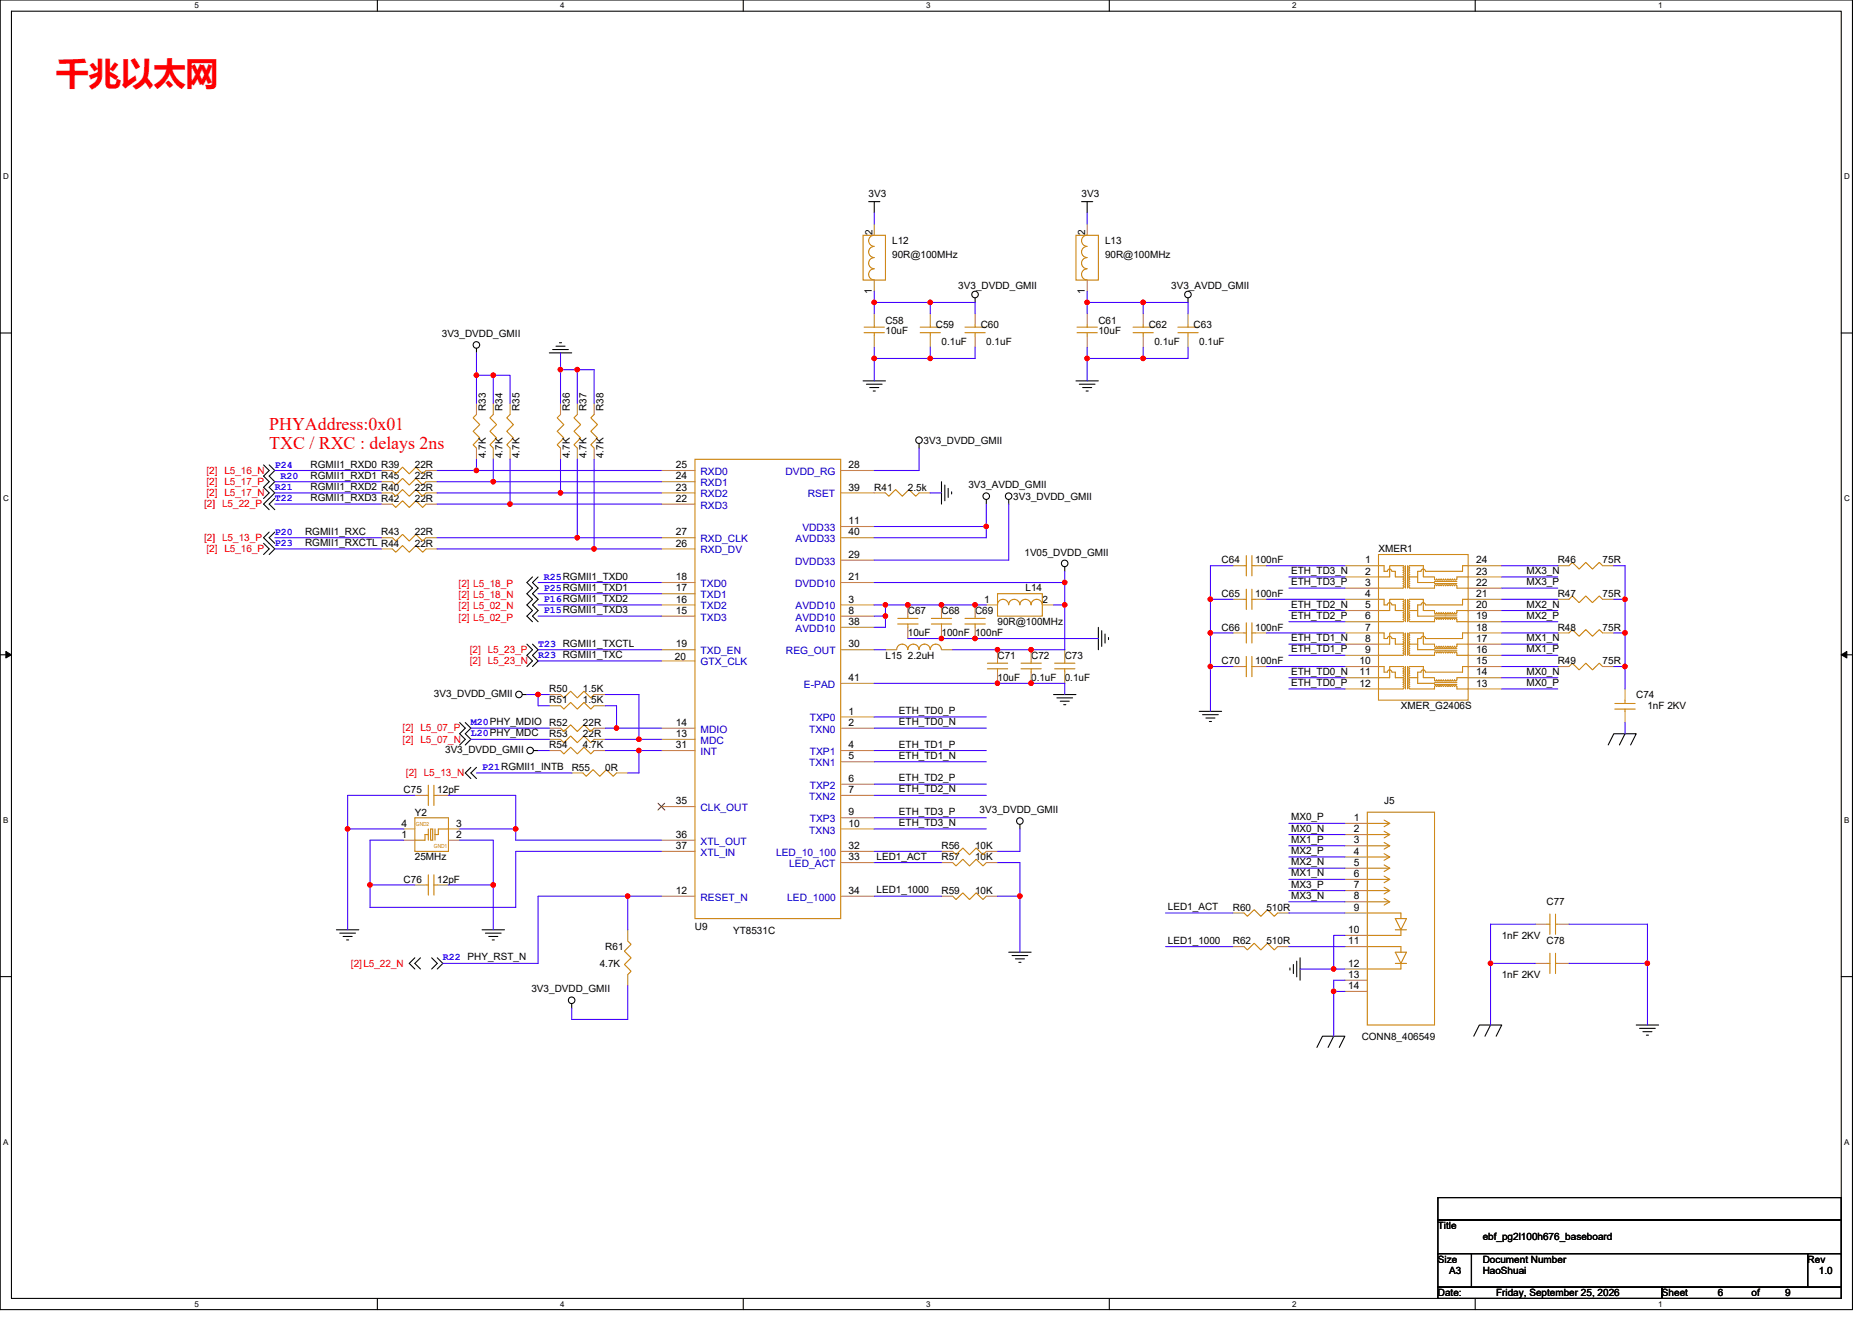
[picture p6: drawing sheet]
<svg xmlns="http://www.w3.org/2000/svg" width="297mm" height="210mm" viewBox="0 0 297 210" stroke-linecap="round" stroke-linejoin="round" font-family="sans-serif">
<path d="M0 0h293.9v207.9h-293.9zM1.8 1.8h290.4v204.3h-290.4z" fill="none" stroke="#000" stroke-width=".17"/>
<g fill="#fff">
<path d="M30.8 .2h.7v1.4h-.7z"/>
<path d="M30.8 206.3h.7v1.4h-.7z"/>
</g>
<path d="M59.9 0v1.8M59.9 206.1v1.8" fill="none" stroke="#000" stroke-width=".17"/>
<g fill="#fff">
<path d="M88.9 .2h.7v1.4h-.7z"/>
<path d="M88.9 206.3h.7v1.4h-.7z"/>
</g>
<path d="M117.9 0v1.8M117.9 206.1v1.8" fill="none" stroke="#000" stroke-width=".17"/>
<g fill="#fff">
<path d="M147 .2h.7v1.4h-.7z"/>
<path d="M147 206.3h.7v1.4h-.7z"/>
</g>
<path d="M176 0v1.8M176 206.1v1.8" fill="none" stroke="#000" stroke-width=".17"/>
<g fill="#fff">
<path d="M205 .2h.7v1.4h-.7z"/>
<path d="M205 206.3h.7v1.4h-.7z"/>
</g>
<path d="M234.1 0v1.8M234.1 206.1v1.8" fill="none" stroke="#000" stroke-width=".17"/>
<g fill="#fff">
<path d="M263.1 .2h.7v1.4h-.7z"/>
<path d="M263.1 206.3h.7v1.4h-.7z"/>
<path d="M.5 27.3h.9v1.4h-.9z"/>
<path d="M292.6 27.3h.9v1.4h-.9z"/>
<path d="M.5 78.4h.9v1.4h-.9z"/>
<path d="M292.6 78.4h.9v1.4h-.9z"/>
</g>
<path d="M0 52.9h1.8M292.2 52.9h1.7" fill="none" stroke="#000" stroke-width=".17"/>
<g fill="#fff">
<path d="M.5 129.5h.8v1.4h-.8z"/>
<path d="M292.6 129.5h.9v1.4h-.9z"/>
</g>
<path d="M0 103.9h1.8M292.2 103.9h1.7" fill="none" stroke="#000" stroke-width=".17"/>
<path d="M.9 103.4l.9 .5-.9 .5zM292.2 103.9l.8-.5v1z" fill="#000" stroke="#000" stroke-width=".16"/>
<g fill="#fff">
<path d="M.5 180.5h.8v1.4h-.8z"/>
<path d="M292.6 180.5h.9v1.4h-.9z"/>
</g>
<g fill="none" stroke="#000" stroke-width=".17">
<path d="M137.8 32h1.8M138.7 32v1.8M171.6 32h1.8M172.5 32v1.8M75.6 55.3v.7M87.2 56h3.5M87.7 55.5h2.5M88.2 54.9h1.5M88.8 54.4h.3M154.7 47.3v.7M188.5 47.3v.7M41.8 73.8l.9 .9-.9 .9 .9 .9-.9 .8 .9 .9-.9 .9"/>
<path d="M42.7 73.8l.9 .9-.9 .9 .9 .9-.9 .8 .9 .9-1.8 1.8 .9 .9M43.6 79.1l-.9 .9 .9 .9M136.9 60.5h3.6M137.5 61h2.5M138 61.5h1.4M138.6 62.1h.3M145.8 70.4v.7M149.4 76.5v3.5M149.9 77v2.5M150.4 77.5v1.5M151 78.1v.3M156.5 79.3v.7"/>
<path d="M160.1 79.3v.7M170.7 60.5h3.6M171.3 61h2.5M171.8 61.5h1.4M172.3 62.1h.4M41.8 86.2l.9 .9-.9 .9M42.7 84.5l-.9 .8 1.8 1.8-.9 .9M43.6 84.5l-.9 .8 .9 .9M84.5 91.6l-.9 .9 .9 .8-.9 .9 .9 .9-.9 .9 .9 .9-.9 .9 .9 .9M85.4 91.6l-.9 .9 .9 .8-.9 .9 .9 .9-.9 .9 .9 .9-.9 .9 .9 .9M168.9 90v.7M174.3 99.6v3.5"/>
<path d="M72.9 114.7l.9 .9-.9 .9 .9 .8-.9 .9M73.8 114.7l.9 .9-.9 .9 .9 .8-.9 .9M82.9 110.2h.7M83.6 102.2l.9 .9-.9 .9 .9 .9-.9 .9M84.5 102.2l.9 .9-.9 .9 .9 .9-.9 .9M84.7 119.1h.7M167.2 110.2h3.5M167.7 110.8h2.5M168.2 111.3h1.5M168.8 111.8h.3M174.8 100.1v2.5M175.3 100.6v1.5"/>
<path d="M175.9 101.2v.3M190.3 112.9h3.5M190.8 113.4h2.5M191.3 114h1.5M191.9 114.5h.3M255.2 118.2l.9-1.7h3.5l-.9 1.7M257.8 116.5l-.8 1.7M74.7 121.8l-.9 .9 .9 .9M75.6 121.8l-.9 .9 .9 .9M161.8 130.9v.7M0 155h1.8M53.4 147.6h3.5"/>
<path d="M53.9 148.1h2.5M54.4 148.6h1.5M55 149.2h.3M65.8 152l-.9 .9 .9 .9M66.7 152l-.9 .9 .9 .9M68.5 152l.9 .9-.9 .9M69.4 152l.9 .9-.9 .9M76.5 147.6h3.5M77 148.1h2.5M77.6 148.6h1.4M78.1 149.2h.3M90.7 159.3v.7"/>
<path d="M160.1 151.1h3.5M160.6 151.7h2.5M161.1 152.2h1.5M161.7 152.7h.3M204.7 153.6v.4M205.2 153.1v1.4M205.8 152.5v2.5M206.3 152v3.6M292.2 155h1.7M209 166.2l.8-1.7h3.6l-.9 1.7M211.6 164.5l-.9 1.7M233.8 164.5l.9-1.8h3.6l-.9 1.8"/>
<path d="M236.5 162.7l-.9 1.8M259.6 162.7h3.6M260.2 163.2h2.5M260.7 163.7h1.4M261.2 164.3h.4M228.2 190.1h64v3.5h-64zM228.2 193.6h64v5.4h-64zM228.2 199h5.3v5.3h-5.3zM233.5 199h53.3v5.3h-53.3zM286.8 199h5.4v5.3h-5.4zM228.2 204.3h35.5v1.8h-35.5zM263.7 204.3h28.5v1.8h-28.5z"/>
<circle cx="75.6" cy="54.7" r=".52"/>
<circle cx="154.7" cy="46.7" r=".52"/>
<circle cx="188.5" cy="46.7" r=".52"/>
<circle cx="145.8" cy="69.9" r=".52"/>
<circle cx="156.5" cy="78.8" r=".52"/>
<circle cx="160" cy="78.8" r=".52"/>
<circle cx="168.9" cy="89.4" r=".52"/>
<circle cx="82.3" cy="110.2" r=".52"/>
<circle cx="84.1" cy="119.1" r=".52"/>
<circle cx="161.8" cy="130.3" r=".52"/>
<circle cx="90.7" cy="158.8" r=".52"/>
</g>
<g fill="none" stroke="#cc8006" stroke-width=".17">
<path d="M136.9 37.3h3.6v7.1h-3.6zM138.7 37.3a.89 .89 0 0 0-.9 .9 .89 .89 0 0 0 .9 .9 .88 .88 0 0 0-.9 .9 .88 .88 0 0 0 .9 .9M170.7 37.3h3.6v7.1h-3.6zM172.5 37.3a.89 .89 0 0 0-.9 .9 .89 .89 0 0 0 .9 .9 .88 .88 0 0 0-.9 .9 .88 .88 0 0 0 .9 .9M137.1 52.8h3.2M137.1 51.9h3.2M138.7 42.7a.88 .88 0 0 0-.9 .9 .88 .88 0 0 0 .9 .8M138.7 40.9a.88 .88 0 0 0-.9 .9 .88 .88 0 0 0 .9 .9M138.7 51.6v.3M138.7 52.8v.5M146 52.8h3.2M146 51.9h3.2"/>
<path d="M147.6 51.6v.3M147.6 52.8v.5M153.1 52.8h3.2M153.1 51.9h3.2M154.7 51.6v.3M154.7 52.8v.5M170.9 52.8h3.2M170.9 51.9h3.2M172.5 42.7a.88 .88 0 0 0-.9 .9 .88 .88 0 0 0 .9 .8M172.5 40.9a.88 .88 0 0 0-.9 .9 .88 .88 0 0 0 .9 .9M172.5 51.6v.3M172.5 52.8v.5"/>
<path d="M179.8 52.8h3.2M179.8 51.9h3.2M181.4 51.6v.3M181.4 52.8v.5M186.9 52.8h3.2M186.9 51.9h3.2M188.5 51.6v.3M188.5 52.8v.5M62.3 76.5l.5 .5 1.1-1.1 1 1.1 1.1-1.1 1.1 1.1 .5-.5M62.3 78.2l.5 .6 1.1-1.1 1 1.1 1.1-1.1 1.1 1.1 .5-.6M62.3 74.7l.5 .5 1.1-1.1 1 1.1 1.1-1.1 1.1 1.1 .5-.5M75.6 65.8l-.5 .5 1 1.1-1 1.1 1 1-1 1.1 .5 .5"/>
<path d="M78.3 65.8l-.6 .5 1.1 1.1-1.1 1.1 1.1 1-1.1 1.1 .6 .5M80.9 65.8l-.5 .5 1.1 1.1-1.1 1.1 1.1 1-1.1 1.1 .5 .5M88.9 65.8l-.5 .5 1.1 1.1-1.1 1.1 1.1 1-1.1 1.1 .5 .5M91.6 65.8l-.5 .5 1 1.1-1 1.1 1 1-1 1.1 .5 .5M94.3 65.8l-.6 .5 1.1 1.1-1.1 1.1 1.1 1-1.1 1.1 .6 .5M110.3 72.9h23.1v72.9h-23.1zM140.5 78.2l.5 .6 1.1-1.1 1.1 1.1 1-1.1 1.1 1.1 .5-.6M62.3 80l.5 .5 1.1-1 1 1 1.1-1 1.1 1 .5-.5M62.3 87.1l.5 .6 1.1-1.1 1 1.1 1.1-1.1 1.1 1.1 .5-.6M62.3 85.3l.5 .6 1.1-1.1 1 1.1 1.1-1.1 1.1 1.1 .5-.6M142.4 99h3.3M142.4 98.1h3.3"/>
<path d="M144.1 97.8v.3M144.1 99v.6M147.8 99h3.2M147.8 98.1h3.2M149.4 97.8v.3M149.4 99v.6M153.1 99h3.2M153.1 98.1h3.2M154.7 97.8v.3M154.7 99v.6M158.3 94.2h7.1v3.6h-7.1zM160 96a.88 .88 0 0 0-.8-.9 .88 .88 0 0 0-.9 .9"/>
<path d="M161.8 96a.88 .88 0 0 0-.9-.9 .88 .88 0 0 0-.8 .9M163.6 96a.88 .88 0 0 0-.9-.9 .88 .88 0 0 0-.9 .9M165.4 96a.88 .88 0 0 0-.9-.9 .88 .88 0 0 0-.9 .9M197.4 89.8h.4M197.4 95.1h.4M197.8 88.2v3.2M197.8 93.5v3.2M197.8 98.8v3.3M198.6 88.2v3.2M198.6 89.8h.6M198.6 93.5v3.2M198.6 95.1h.6"/>
<path d="M198.6 98.8v3.3M218.7 98.7h3.9M218.7 95.1h.9v.9h.6a.35 .35 0 0 1 .3-.3 .35 .35 0 0 1 .3 .3M218.7 93.3h3.9M218.7 89.8h.9v.9h.6M218.7 88h14.3v23.1h-14.3zM220.2 90.7a.35 .35 0 0 1 .3-.4 .35 .35 0 0 1 .3 .4M220.9 96h.5v.9h1.2M220.9 90.7h.5v.9h1.2M222.6 98.3l.2 .2-.2 .2M222.6 97.6l.2 .2-.2 .2 .2 .1-.2 .2M222.6 97.3l.2 .1-.2 .2"/>
<path d="M222.6 96.9l.2 .2-.2 .1M222.6 96.5l.2 .2-.2 .2M222.6 96.2l.2 .2-.2 .1M222.6 95.5l.2 .2-.2 .1 .2 .2-.2 .2M222.6 95.1l.2 .2-.2 .2M222.6 92.6l.2 .2-.2 .2 .2 .2-.2 .1M222.6 90.5l.2 .2-.2 .1 .2 .2-.2 .2 .2 .2-.2 .2 .2 .1-.2 .2 .2 .2-.2 .2 .2 .1-.2 .2M222.6 90.1l.2 .2-.2 .2M222.6 89.8l.2 .2-.2 .1M222.6 95.1h-2.1v1.8h-1.8M222.6 89.8h-2.1v1.8h-1.8M223 95.1v3.6"/>
<path d="M223 89.8v3.5M223.3 95.1v3.6M223.3 89.8v3.5M223.7 95.5l-.2-.2 .2-.2h2.1v1.8h1.8v.4M223.7 95.5l-.2 .2 .2 .1-.2 .2 .2 .2M223.7 96.2l-.2 .2 .2 .1M223.7 96.5l-.2 .2 .2 .2M223.7 97.3l-.2 .1 .2 .2M223.7 97.6l-.2 .2 .2 .1-.2 .2 .2 .2M223.7 98.3l-.2 .2 .2 .2M223.7 90.1l-.2-.1 .2-.2h2.1v1.8h1.8v.3l.2 .2 .2-.2 .2 .2 .1-.2 .2 .2 .2-.2M223.7 92.6l-.2 .2 .2 .2-.2 .2 .2 .1h3.9l.1-.4 .1-.1 .2 .2 .2-.2 .1 .2 .2-.2 .2 .2"/>
<path d="M223.7 90.1l-.2 .2 .2 .2M223.7 90.5l-.2 .2 .2 .1-.2 .2 .2 .2-.2 .2 .2 .1M223.7 91.6l-.2 .1 .2 .2-.2 .2 .2 .2-.2 .1 .2 .2M223.7 91.6h1.3M225 96.9h-1.3l-.2 .2 .2 .1M225.5 90.7h-.5v1.8h2.6M225.5 90.7a.35 .35 0 0 1 .3-.4 .35 .35 0 0 1 .4 .4M227.6 98.3v.4h-3.9M227.6 98.3l.2-.2 .2 .2 .2-.2 .1 .2 .2-.2 .2 .2M227.6 98h3.6M227.6 97.2l.2 .2 .2-.2 .2 .2 .1-.2 .2 .2 .2-.2M227.6 97.6h3.6"/>
<path d="M227.6 92.6h3.6M227.6 92.3h3.6M228.7 98.3l.2-.2 .1 .2M228.7 97.2l.2 .2 .1-.2M228.7 93l.2-.2 .1 .2M228.7 91.9l.2 .2 .1-.2M229 98.3l.2-.2 .2 .2M229 97.2l.2 .2 .2-.2M229 93l.2-.2 .2 .2M229 91.9l.2 .2 .2-.2M229.4 98.3l.2-.2 .1 .2M229.4 97.2l.2 .2 .1-.2"/>
<path d="M229.4 93l.2-.2 .1 .2M229.4 91.9l.2 .2 .1-.2M229.8 98.3l.1-.2 .2 .2 .2-.2 .1 .2M229.8 97.2l.1 .2 .2-.2 .2 .2 .1-.2M229.8 93l.1-.2 .2 .2 .2-.2 .1 .2M229.8 91.9l.1 .2 .2-.2 .2 .2 .1-.2M230.5 98.3l.1-.2 .2 .2M230.5 97.2l.1 .2 .2-.2M230.5 93l.1-.2 .2 .2M230.5 91.9l.1 .2 .2-.2M230.8 98.3l.2-.2 .2 .2M230.8 97.2l.2 .2 .2-.2"/>
<path d="M230.8 93l.2-.2 .2 .2M230.8 91.9l.2 .2 .2-.2M231.2 98.3v.4h1.8M231.2 93v.3h1.8M233 95.1h-.9v.9h-5.9a.36 .36 0 0 0-.4-.3 .36 .36 0 0 0-.3 .3h-.5v1.8h2.6M233 96.9h-1.8v.4M233 89.8h-.9v.9h-5.9M233 91.6h-1.8v.3M249 95.1l.5-.5 1.1 1.1 1-1.1 1.1 1.1 1.1-1.1 .5 .5M249 89.8l.5-.5 1.1 1 1-1 1.1 1 1.1-1 .5 .5M88.9 110.2l.6 .6 1-1.1 1.1 1.1 1.1-1.1 1 1.1 .6-.6M88.9 117.3l.6 .6 1-1.1 1.1 1.1 1.1-1.1 1 1.1 .6-.6"/>
<path d="M88.9 112l.6 .5 1-1 1.1 1 1.1-1 1 1 .6-.5M88.9 115.6l.6 .5 1-1.1 1.1 1.1 1.1-1.1 1 1.1 .6-.5M88.9 119.1l.6 .6 1-1.1 1.1 1.1 1.1-1.1 1 1.1 .6-.6M144 103.1a.88 .88 0 0 0-.8-.9 .88 .88 0 0 0-.9 .9M149.4 103.1a.89 .89 0 0 0-.9-.9 .89 .89 0 0 0-.9 .9 .89 .89 0 0 0-.9-.9 .89 .89 0 0 0-.9 .9 .88 .88 0 0 0-.9-.9 .88 .88 0 0 0-.8 .9M156.7 106.2h3.2M156.7 105.3h3.2M158.3 104.9v.4M158.3 106.2v.5M162 106.2h3.2M162 105.3h3.2M163.6 104.9v.4"/>
<path d="M163.6 106.2v.5M167.3 106.2h3.3M167.3 105.3h3.3M168.9 104.9v.4M168.9 106.2v.5M197.4 100.5h.4M197.4 105.8h.4M197.8 104.2v3.2M198.6 100.5h.6M198.6 104.2v3.2M198.6 105.8h.6M218.7 109.3h3.9"/>
<path d="M218.7 105.8h.9v.9h.6a.35 .35 0 0 1 .3-.4 .35 .35 0 0 1 .3 .4M218.7 104h3.9M218.7 100.5h.9v.8h.6M220.2 101.3a.35 .35 0 0 1 .3-.3 .35 .35 0 0 1 .3 .3M220.9 101.3h.5v.9h1.2M220.9 106.7h.5v.9h1.2M222.6 108.3l.2 .1-.2 .2 .2 .2-.2 .2 .2 .2-.2 .1M222.6 107.9l.2 .2-.2 .2M222.6 107.6l.2 .1-.2 .2M222.6 107.2l.2 .2-.2 .1M222.6 106.8l.2 .2-.2 .2M222.6 106.5l.2 .2-.2 .1"/>
<path d="M222.6 106.2l.2 .1-.2 .2M222.6 105.8l.2 .2-.2 .1M222.6 103.7l.2 .1-.2 .2M222.6 103.3l.2 .2-.2 .1M222.6 101.2l.2 .1-.2 .2 .2 .2-.2 .2 .2 .1-.2 .2 .2 .2-.2 .2 .2 .2-.2 .2 .2 .1-.2 .2M222.6 100.5l.2 .1-.2 .2 .2 .2-.2 .2M222.6 105.8h-2.1v1.8h-1.8M222.6 100.5h-2.1v1.7h-1.8M223 105.8v3.5M223 100.5v3.5M223.3 105.8v3.5M223.3 100.5v3.5"/>
<path d="M223.7 106.1l-.2-.1 .2-.2h2.1v1.8h1.8v.3M223.7 106.2l-.2 .1 .2 .2M223.7 106.5l-.2 .2 .2 .1M223.7 106.8l-.2 .2 .2 .2M223.7 107.2l-.2 .2 .2 .1M223.7 107.9l-.2 .2 .2 .2M223.7 108.3l-.2 .1 .2 .2-.2 .2 .2 .2-.2 .2 .2 .1M223.7 101.2l-.2-.2 .2-.2-.2-.2 .2-.1h2.1v1.7h1.8v.4l.2 .1 .2-.1 .2 .1 .1-.1 .2 .1 .2-.1M223.7 103.7l-.2 .1 .2 .2h3.9v-.3M223.7 101.2l-.2 .1 .2 .2-.2 .2 .2 .2-.2 .1 .2 .2M223.7 102.2l-.2 .2 .2 .2-.2 .2 .2 .1-.2 .2 .2 .2M223.7 103.3l-.2 .2 .2 .1"/>
<path d="M223.7 102.2h1.3M225 107.6h-1.3l-.2 .1 .2 .2M225.5 101.3h-.5v1.8h2.6M225.5 101.3a.35 .35 0 0 1 .3-.3 .35 .35 0 0 1 .4 .3M227.6 107.9l.2 .2 .2-.2 .2 .2 .1-.2 .2 .2 .2-.2M227.6 108.3h3.6M227.6 103.6l.2-.1 .2 .1 .2-.1 .1 .1 .2-.1 .2 .1M227.6 103.3h3.6M227.6 103h3.6M227.6 108.6h3.6M228.7 109l-.2-.2-.2 .2-.1-.2-.2 .2-.2-.2-.1 .1-.1 .4h-3.9M228.7 107.9l.2 .2 .1-.2"/>
<path d="M228.7 103.6l.2-.1 .1 .1M228.7 102.6l.2 .1 .1-.1M228.7 109l.2-.2 .1 .2M229 107.9l.2 .2 .2-.2M229 103.6l.2-.1 .2 .1M229 102.6l.2 .1 .2-.1M229 109l.2-.2 .2 .2M229.4 107.9l.2 .2 .1-.2M229.4 103.6l.2-.1 .1 .1M229.4 102.6l.2 .1 .1-.1M229.4 109l.2-.2 .1 .2M229.8 107.9l.1 .2 .2-.2 .2 .2 .1-.2"/>
<path d="M229.8 103.6l.1-.1 .2 .1 .2-.1 .1 .1M229.8 102.6l.1 .1 .2-.1 .2 .1 .1-.1M229.8 109l.1-.2 .2 .2 .2-.2 .1 .2M230.5 107.9l.1 .2 .2-.2M230.5 103.6l.1-.1 .2 .1M230.5 102.6l.1 .1 .2-.1M230.5 109l.1-.2 .2 .2M230.8 103.6l.2-.1 .2 .1M230.8 102.6l.2 .1 .2-.1M230.8 109l.2-.2 .2 .2M230.8 107.9l.2 .2 .2-.2M231.2 103.7v.3h1.8"/>
<path d="M231.2 109v.3h1.8M233 105.8h-.9v.9h-5.9a.36 .36 0 0 0-.4-.4 .36 .36 0 0 0-.3 .4h-.5v1.8h2.6M233 107.6h-1.8v.3M233 102.2h-1.8v.4M233 100.5h-.9v.8h-5.9M249 100.5l.5-.6 1.1 1.1 1-1.1 1.1 1.1 1.1-1.1 .5 .6M249 105.8l.5-.5 1.1 1 1-1 1.1 1 1.1-1 .5 .5M256.2 111.7h3.3M256.2 112.5h3.3M257.8 112.5v.4M257.8 111.1v.6M65.8 129.8h5.4v5.3h-5.4z"/>
<path d="M67.6 126.2h.4M68 124.6v3.2M68 138.9v3.2M68 131.6v1.7M68 132.5h-.6v.8h-1.6M68.3 131.6h.4v1.7h-.4zM68.9 124.6v3.2M68.9 126.2h.5M68.9 138.9v3.2M69 131.6v1.7M71.2 131.6h-1.6v.9h-.6M92.5 122.7l.5 .5 1.1-1 1.1 1 1-1 1.1 1 .5-.5"/>
<path d="M151.2 136.9l.5 .5 1.1-1 1 1 1.1-1 1.1 1 .5-.5M151.2 135.1l.5 .6 1.1-1.1 1 1.1 1.1-1.1 1.1 1.1 .5-.6M217 130.7h3.5M217 132.5h3.5M217 134.2h3.5M217 136h3.5M217 137.8h3.5M217 139.6h3.5M217 128.9h10.6v33.8h-10.6zM219.6 130.2l.9 .5M219.6 131.9l.9 .6M219.6 133.7l.9 .5"/>
<path d="M219.6 135.5l.9 .5M219.6 137.3l.9 .5M219.6 139l.9 .6M220.5 130.7l-.9 .5M220.5 132.5l-.9 .5M220.5 134.2l-.9 .6M220.5 136l-.9 .5M220.5 137.8l-.9 .5M220.5 139.6l-.9 .5M67.6 140.5h.4M68.9 140.5h.5M99.6 149.4l.5 .5-1 1.1 1 1-1 1.1 1 1.1-.5 .5"/>
<path d="M151.2 142.2l.5 .6 1.1-1.1 1 1.1 1.1-1.1 1.1 1.1 .5-.6M197.4 144.9l.5 .5 1.1-1 1.1 1 1-1 1.1 1 .5-.5M197.4 150.2l.5 .6 1.1-1.1 1.1 1.1 1-1.1 1.1 1.1 .5-.6M217 144.9h5.3v.9M217 150.2h5.3v.9M217 141.4h3.5M217 143.1h3.5M219.6 140.8l.9 .6M219.6 142.6l.9 .5M220.5 141.4l-.9 .5M220.5 143.1l-.9 .6M221.4 151.1h1.8l-.9 1.8z"/>
<path d="M221.4 152.9h1.8M221.4 145.8h1.8l-.9 1.8zM221.4 147.6h1.8M222.3 152.9v.9h-5.3M222.3 147.6v.9h-5.3M245.4 152.9h.5M245.4 146.7h.5M245.9 151.3v3.2M245.9 145.1v3.2M246.8 152.9h.4M246.8 146.7h.4M246.8 151.3v3.2"/>
<path d="M246.8 145.1v3.2"/>
</g>
<g fill="none" stroke="#a84" stroke-width=".17">
<path d="M138.7 35.6v1.7M172.5 35.6v1.7M138.7 49.8v1.8M138.7 53.3v1.8M138.7 44.4v1.8M147.6 49.8v1.8M147.6 53.3v1.8M154.7 49.8v1.8M154.7 53.3v1.8M172.5 49.8v1.8M172.5 53.3v1.8M172.5 44.4v1.8"/>
<path d="M181.4 49.8v1.8M181.4 53.3v1.8M188.5 49.8v1.8M188.5 53.3v1.8M60.5 76.5h1.8M60.5 78.2h1.8M60.5 74.7h1.8M67.6 76.5h1.8M67.6 78.2h1.8M67.6 74.7h1.8M75.6 71.1v1.8M75.6 64v1.8"/>
<path d="M78.3 71.1v1.8M78.3 64v1.8M80.9 71.1v1.8M80.9 64v1.8M88.9 71.1v1.8M88.9 64v1.8M91.6 71.1v1.8M91.6 64v1.8M94.3 71.1v1.8M94.3 64v1.8M104.9 74.7h5.4M104.9 76.5h5.4"/>
<path d="M104.9 78.2h5.4M133.4 74.7h5.3M133.4 78.2h7.1M145.8 78.2h1.8M60.5 80h1.8M60.5 87.1h1.8M60.5 85.3h1.8M67.6 80h1.8M67.6 87.1h1.8M67.6 85.3h1.8M104.9 80h5.4M104.9 85.3h5.4"/>
<path d="M104.9 87.1h5.4M104.9 92.5h5.4M104.9 94.2h5.4M104.9 96h5.4M104.9 97.8h5.4M133.4 83.6h5.3M133.4 85.3h5.3M133.4 88.9h5.3M133.4 92.5h5.3M133.4 96h5.3M133.4 97.8h5.3M133.4 99.6h5.3"/>
<path d="M144.1 96v1.8M144.1 99.6v1.7M149.4 96v1.8M149.4 99.6v1.7M154.7 96v1.8M154.7 99.6v1.7M156.5 96h1.8M165.4 96h1.8M195.6 89.8h1.8M195.6 95.1h1.8M199.2 89.8h1.8M199.2 95.1h1.8"/>
<path d="M213.4 89.8h5.3M213.4 91.6h5.3M213.4 93.3h5.3M213.4 95.1h5.3M213.4 96.9h5.3M213.4 98.7h5.3M233 98.7h5.3M233 96.9h5.3M233 95.1h5.3M233 93.3h5.3M233 91.6h5.3M233 89.8h5.3"/>
<path d="M247.2 95.1h1.8M247.2 89.8h1.8M254.3 95.1h1.8M254.3 89.8h1.8M87.2 110.2h1.7M87.2 117.3h1.7M87.2 112h1.7M87.2 115.6h1.7M87.2 119.1h1.7M94.3 110.2h1.8M94.3 117.3h1.8M94.3 112h1.8"/>
<path d="M94.3 115.6h1.8M94.3 119.1h1.8M104.9 103.1h5.4M104.9 104.9h5.4M104.9 115.6h5.4M104.9 117.3h5.4M104.9 119.1h5.4M133.4 103.1h5.3M133.4 108.5h5.3M133.4 119.1h5.3M133.4 113.8h5.3M133.4 115.6h5.3"/>
<path d="M140.5 103.1h1.8M149.4 103.1h1.8M158.3 103.1v1.8M158.3 106.7v1.8M163.6 103.1v1.8M163.6 106.7v1.8M168.9 103.1v1.8M168.9 106.7v1.8M195.6 100.5h1.8M195.6 105.8h1.8M199.2 100.5h1.8M199.2 105.8h1.8"/>
<path d="M213.4 100.5h5.3M213.4 102.2h5.3M213.4 104h5.3M213.4 105.8h5.3M213.4 107.6h5.3M213.4 109.3h5.3M233 109.3h5.3M233 107.6h5.3M233 105.8h5.3M233 104h5.3M233 102.2h5.3M233 100.5h5.3"/>
<path d="M247.2 100.5h1.8M247.2 105.8h1.8M254.3 100.5h1.8M254.3 105.8h1.8M257.8 112.9v1.8M257.8 109.3v1.8M64 133.3h1.8M64 131.6h1.8M65.8 126.2h1.8M69.4 126.2h1.8M71.2 133.3h1.7M71.2 131.6h1.7"/>
<path d="M90.7 122.7h1.8M97.8 122.7h1.8M104.9 128h5.4M104.9 133.3h5.4M104.9 135.1h5.4M133.4 120.9h5.3M133.4 124.5h5.3M133.4 129.8h5.3M133.4 126.2h5.3M133.4 131.6h5.3M133.4 136.9h5.3M133.4 135.1h5.3"/>
<path d="M149.4 136.9h1.8M149.4 135.1h1.8M156.5 136.9h1.8M156.5 135.1h1.8M213.4 130.7h3.6M213.4 132.5h3.6M213.4 134.2h3.6M213.4 136h3.6M213.4 137.8h3.6M213.4 139.6h3.6M65.8 140.5h1.8M69.4 140.5h1.8"/>
<path d="M99.6 147.6v1.8M99.6 154.7v1.8M104.9 142.2h5.4M133.4 142.2h5.3M149.4 142.2h1.8M156.5 142.2h1.8M195.6 144.9h1.8M195.6 150.2h1.8M202.7 144.9h1.8M202.7 150.2h1.8M213.4 141.4h3.6M213.4 143.1h3.6"/>
<path d="M213.4 144.9h3.6M213.4 148.5h3.6M213.4 150.2h3.6M213.4 153.8h3.6M213.4 155.6h3.6M213.4 157.4h3.6M243.6 152.9h1.8M243.6 146.7h1.8M247.2 152.9h1.8M247.2 146.7h1.8"/>
</g>
<path d="M104.4 127.5l1.1 1.1M105.5 127.5l-1.1 1.1" fill="none" stroke="#804000" stroke-width=".16"/>
<g fill="none" stroke="#4200ff" stroke-width=".17">
<path d="M138.7 33.8v1.8M172.5 33.8v1.8M75.6 56v3.6M78.3 59.6h2.6v4.4M88.9 56v2.7M88.9 58.7h2.7M88.9 58.7v5.3M91.6 58.7v5.3M91.6 58.7h2.7v5.3M138.7 46.2v1.8M138.7 48v1.8M138.7 56.9v3.6"/>
<path d="M138.7 48h8.9M138.7 55.1v1.8M138.7 56.9h8.9M147.6 48v1.8M147.6 48h7.1v1.8M147.6 55.1v1.8M154.7 55.1v1.8h-7.1M172.5 56.9h8.9M172.5 48v1.8M172.5 48h8.9M172.5 46.2v1.8M172.5 56.9v3.6"/>
<path d="M172.5 55.1v1.8M181.4 48h7.1v1.8M181.4 48v1.8M181.4 55.1v1.8M188.5 55.1v1.8h-7.1M43.6 74.7h16.9M43.6 76.5h16.9M43.6 78.2h16.9M69.4 74.7h6.2M69.4 76.5h8.9M69.4 78.2h19.5M75.6 64v-4.4h2.7v4.4"/>
<path d="M75.6 72.9v1.8M75.6 74.7h29.3M78.3 72.9v3.6h26.6M80.9 72.9v7.1h24M88.9 72.9v5.3h16M91.6 72.9v12.4h13.3M94.3 72.9v14.2h10.6M145.8 71.1v3.6h-7.1M147.6 78.2h1.8M43.6 80h16.9M43.6 85.3h16.9M43.6 87.1h16.9"/>
<path d="M69.4 80h11.5M69.4 85.3h22.2M69.4 87.1h24.9M85.4 96h19.5M85.4 92.5h19.5M85.4 94.2h19.5M85.4 97.8h19.5M138.7 96h1.8M138.7 97.8h1.8M138.7 83.6h17.8M138.7 92.5h30.2M140.5 96v1.8"/>
<path d="M140.5 97.8v1.8h-1.8M140.5 96h16M156.5 80v3.6M156.5 83.6v1.7h-17.8M160.1 80v8.9h-21.4M167.2 96h1.7M168.9 90.7v1.8M168.9 92.5v3.5M168.9 96v7.1h-17.7M192.1 95.1v5.4M192.1 95.1h3.5M195.6 89.8h-3.5v5.3"/>
<path d="M201 95.1h12.4M201 89.8h12.4M204.5 91.6h8.9M204.5 93.3h8.9M204.5 96.9h8.9M204.5 98.7h8.9M238.3 95.1h8.9M238.3 89.8h8.9M238.3 91.6h8.9M238.3 93.3h8.9M238.3 96.9h8.9M238.3 98.7h8.9"/>
<path d="M256.1 95.1h1.7M256.1 89.8h1.7v5.3M257.8 95.1v5.4M74.7 117.3h12.5M74.7 115.6h12.5M83.6 110.2h1.8M85.4 110.2h1.8M85.4 110.2v1.8h1.8M85.4 119.1h1.8M85.4 103.1h19.5M85.4 104.9h19.5M96.1 112h1.7v3.6"/>
<path d="M96.1 110.2h5.3v7.1M96.1 117.3h5.3M96.1 119.1h5.3M96.1 115.6h1.7M97.8 115.6h7.1M101.4 117.3h3.5M101.4 119.1v3.6h-1.8M101.4 119.1h3.5M138.7 108.5h30.2v1.7M138.7 103.1h1.8M138.7 113.8h17.8M138.7 115.6h17.8"/>
<path d="M138.7 119.1h17.8M144.1 101.3h30.2M192.1 105.8v7.1M192.1 100.5h3.5M192.1 105.8h3.5M192.1 100.5v5.3M201 105.8h12.4M201 100.5h12.4M204.5 107.6h8.9M204.5 102.2h8.9M204.5 104h8.9M204.5 109.3h8.9"/>
<path d="M238.3 105.8h8.9M238.3 100.5h8.9M238.3 102.2h8.9M238.3 104h8.9M238.3 107.6h8.9M238.3 109.3h8.9M256.1 105.8h1.7M256.1 100.5h1.7M257.8 105.8v3.5M257.8 100.5v5.3M257.8 114.7v1.8M55.2 131.6h8.8"/>
<path d="M55.2 131.6v16M64 133.3h-5.3v7.2M65.8 126.2h-10.6v5.4M71.2 126.2h10.6v5.4M72.9 133.3h5.4v7.2M72.9 131.6h8.9M75.6 122.7h15.1M81.8 131.6v1.7h23.1M104.9 135.1h-23.1v8.9h-23.1v-3.5M138.7 126.2h17.8M138.7 129.8h17.8M138.7 135.1h10.7"/>
<path d="M138.7 136.9h10.7M138.7 120.9h17.8M138.7 124.5h17.8M138.7 131.6h17.8M158.3 136.9h3.5v5.3M161.8 131.6v3.5h-3.5M204.5 130.7h8.9M204.5 132.5h8.9M204.5 134.2h8.9M204.5 136h8.9M204.5 137.8h8.9M204.5 139.6h8.9"/>
<path d="M58.7 140.5h7.1M71.2 140.5h7.1M78.3 140.5v7.1M99.6 156.5v5.3h-8.9v-1.8M99.6 142.2h-14.2v10.7h-15.1M99.6 142.2h5.3M99.6 142.2v5.4M138.7 142.2h10.7M158.3 142.2h3.5M161.8 142.2v8.9M185 144.9h10.6M185 150.2h10.6"/>
<path d="M204.5 141.4h8.9M204.5 143.1h8.9M204.5 144.9h8.9M204.5 150.2h8.9M206.3 153.8h5.3M211.6 157.4v7.1M211.6 153.8h1.8M211.6 157.4h1.8M213.4 155.6h-1.8v1.8M213.4 148.5h-1.8v5.3M236.5 152.9h7.1M236.5 152.9v9.8"/>
<path d="M243.6 146.7h-7.1v6.2M249 152.9h12.4M249 146.7h12.4v6.2M261.4 152.9v9.8"/>
</g>
<g fill="#f00" stroke="#f00" stroke-width=".17">
<circle cx="138.7" cy="48" r=".35"/>
<circle cx="147.6" cy="48" r=".35"/>
<circle cx="172.5" cy="48" r=".35"/>
<circle cx="181.4" cy="48" r=".35"/>
<circle cx="138.7" cy="56.9" r=".35"/>
<circle cx="147.6" cy="56.9" r=".35"/>
<circle cx="172.5" cy="56.9" r=".35"/>
<circle cx="181.4" cy="56.9" r=".35"/>
<circle cx="75.6" cy="74.7" r=".35"/>
<circle cx="78.3" cy="76.4" r=".35"/>
<circle cx="88.9" cy="78.2" r=".35"/>
<circle cx="80.9" cy="80" r=".35"/>
<circle cx="156.5" cy="83.6" r=".35"/>
<circle cx="91.6" cy="85.3" r=".35"/>
<circle cx="94.3" cy="87.1" r=".35"/>
<circle cx="192.1" cy="95.1" r=".35"/>
<circle cx="257.8" cy="95.1" r=".35"/>
<circle cx="168.9" cy="92.4" r=".35"/>
<circle cx="168.9" cy="96" r=".35"/>
<circle cx="140.5" cy="97.8" r=".35"/>
<circle cx="140.5" cy="96" r=".35"/>
<circle cx="149.4" cy="96" r=".35"/>
<circle cx="144" cy="96" r=".35"/>
<circle cx="154.7" cy="96" r=".35"/>
<circle cx="192.1" cy="105.8" r=".35"/>
<circle cx="192.1" cy="100.4" r=".35"/>
<circle cx="257.8" cy="105.8" r=".35"/>
<circle cx="257.8" cy="100.4" r=".35"/>
<circle cx="149.4" cy="101.3" r=".35"/>
<circle cx="154.7" cy="101.3" r=".35"/>
<circle cx="158.3" cy="103.1" r=".35"/>
<circle cx="163.6" cy="103.1" r=".35"/>
<circle cx="158.3" cy="108.4" r=".35"/>
<circle cx="163.6" cy="108.4" r=".35"/>
<circle cx="85.4" cy="110.2" r=".35"/>
<circle cx="97.8" cy="115.6" r=".35"/>
<circle cx="101.4" cy="117.3" r=".35"/>
<circle cx="101.4" cy="119.1" r=".35"/>
<circle cx="55.1" cy="131.6" r=".35"/>
<circle cx="81.8" cy="131.6" r=".35"/>
<circle cx="58.7" cy="140.4" r=".35"/>
<circle cx="78.3" cy="140.4" r=".35"/>
<circle cx="99.6" cy="142.2" r=".35"/>
<circle cx="161.8" cy="142.2" r=".35"/>
<circle cx="211.6" cy="153.8" r=".35"/>
<circle cx="236.5" cy="152.9" r=".35"/>
<circle cx="261.4" cy="152.9" r=".35"/>
<circle cx="211.6" cy="157.3" r=".35"/>
<circle cx="75.6" cy="59.5" r=".35"/>
<circle cx="78.3" cy="59.5" r=".35"/>
<circle cx="88.9" cy="58.7" r=".35"/>
<circle cx="91.6" cy="58.7" r=".35"/>
</g>
<text font-size="5.1" fill="#f00" x="8.9" y="13.4">千兆以太网</text>
<g font-size="2.8" fill="#f00">
<text x="42.7" y="68.3">PHYAddress:0x01</text>
<text x="42.7" y="71.3">TXC / RXC : delays 2ns</text>
</g>
<g font-size="1.6">
<text x="137.8" y="31.3">3V3</text>
<text x="171.6" y="31.3">3V3</text>
<text x="138.4" y="37.3" transform="rotate(-90 138.4 37.3)">2</text>
<text x="141.6" y="38.8">L12</text>
<text x="141.6" y="40.9">90R@100MHz</text>
<text x="172.2" y="37.3" transform="rotate(-90 172.2 37.3)">2</text>
<text x="175.3" y="38.8">L13</text>
<text x="175.3" y="40.9">90R@100MHz</text>
<text x="138.3" y="46.6" transform="rotate(-90 138.3 46.6)">1</text>
<text x="152.1" y="45.9">3V3_DVDD_GMII</text>
<text x="172.1" y="46.6" transform="rotate(-90 172.1 46.6)">1</text>
<text x="185.8" y="45.9">3V3_AVDD_GMII</text>
<text x="70.1" y="53.5">3V3_DVDD_GMII</text>
<text x="140.5" y="51.4">C58</text>
<text x="140.5" y="53">10uF</text>
<text x="148.5" y="52.1">C59</text>
<text x="155.6" y="52.1">C60</text>
<text x="174.3" y="51.4">C61</text>
<text x="174.3" y="53">10uF</text>
<text x="182.3" y="52.1">C62</text>
<text x="189.4" y="52.1">C63</text>
<text x="149.4" y="54.8">0.1uF</text>
<text x="156.5" y="54.8">0.1uF</text>
<text x="183.2" y="54.8">0.1uF</text>
<text x="190.3" y="54.8">0.1uF</text>
<text x="77.1" y="65.3" transform="rotate(-90 77.1 65.3)">R33</text>
<text x="79.8" y="65.3" transform="rotate(-90 79.8 65.3)">R34</text>
<text x="82.4" y="65.3" transform="rotate(-90 82.4 65.3)">R35</text>
<text x="90.4" y="65.3" transform="rotate(-90 90.4 65.3)">R36</text>
<text x="93.1" y="65.3" transform="rotate(-90 93.1 65.3)">R37</text>
<text x="95.8" y="65.3" transform="rotate(-90 95.8 65.3)">R38</text>
<text x="146.6" y="70.4">3V3_DVDD_GMII</text>
<text x="49.3" y="74.2">RGMII1_RXD0 R39</text>
<text x="49.3" y="76">RGMII1_RXD1 R45</text>
<text x="49.3" y="77.8">RGMII1_RXD2 R40</text>
<text x="65.8" y="76.1">22R</text>
<text x="65.8" y="77.9">22R</text>
<text x="65.8" y="74.3">22R</text>
<text x="77.1" y="72.7" transform="rotate(-90 77.1 72.7)">4.7K</text>
<text x="79.8" y="72.7" transform="rotate(-90 79.8 72.7)">4.7K</text>
<text x="82.4" y="72.7" transform="rotate(-90 82.4 72.7)">4.7K</text>
<text x="90.4" y="72.7" transform="rotate(-90 90.4 72.7)">4.7K</text>
<text x="93.1" y="72.7" transform="rotate(-90 93.1 72.7)">4.7K</text>
<text x="95.8" y="72.7" transform="rotate(-90 95.8 72.7)">4.7K</text>
<text x="107.2" y="74.3">25</text>
<text x="107.2" y="76.1">24</text>
<text x="107.2" y="77.9">23</text>
<text x="134.6" y="74.3">28</text>
<text x="134.6" y="77.9">39</text>
<text x="138.7" y="77.9">R41</text>
<text x="144.1" y="77.9">2.5k</text>
<text x="153.7" y="77.5">3V3_AVDD_GMII</text>
<text x="49.3" y="79.5">RGMII1_RXD3 R42</text>
<text x="65.8" y="79.7">22R</text>
<text x="107.2" y="79.6">22</text>
<text x="134.6" y="83.2">11</text>
<text x="160.8" y="79.3">3V3_DVDD_GMII</text>
<text x="48.4" y="84.9">RGMII1_RXC</text>
<text x="48.4" y="86.7">RGMII1_RXCTL R44</text>
<text x="60.5" y="85">R43</text>
<text x="65.8" y="86.8">22R</text>
<text x="65.8" y="85">22R</text>
<text x="107.2" y="85">27</text>
<text x="107.2" y="86.7">26</text>
<text x="134.6" y="88.5">29</text>
<text x="134.6" y="85">40</text>
<text x="162.6" y="88.2">1V05_DVDD_GMII</text>
<text x="193.8" y="89.4">C64</text>
<text x="199.2" y="89.4">100nF</text>
<text x="216.6" y="89.4">1</text>
<text x="218.7" y="87.7">XMER1</text>
<text x="234.2" y="89.4">24</text>
<text x="247.2" y="89.4">R46</text>
<text x="254.3" y="89.4">75R</text>
<text x="107.2" y="92.1">18</text>
<text x="107.2" y="93.9">17</text>
<text x="107.2" y="95.6">16</text>
<text x="134.6" y="92.1">21</text>
<text x="134.6" y="95.6">3</text>
<text x="156.1" y="95.6">1</text>
<text x="162.7" y="93.9">L14</text>
<text x="165.4" y="95.7">2</text>
<text x="193.8" y="94.8">C65</text>
<text x="199.2" y="94.8">100nF</text>
<text x="204.9" y="91.1">ETH_TD3_N</text>
<text x="204.9" y="92.9">ETH_TD3_P</text>
<text x="216.6" y="91.2">2</text>
<text x="216.6" y="93">3</text>
<text x="216.6" y="94.7">4</text>
<text x="234.2" y="94.7">21</text>
<text x="234.2" y="93">22</text>
<text x="234.2" y="91.2">23</text>
<text x="242.2" y="91.1">MX3_N</text>
<text x="242.2" y="92.9">MX3_P</text>
<text x="247.2" y="94.8">R47</text>
<text x="254.3" y="94.8">75R</text>
<text x="107.2" y="97.4">15</text>
<text x="134.6" y="97.4">8</text>
<text x="134.6" y="99.2">38</text>
<text x="144.1" y="97.4">C67</text>
<text x="144.1" y="101">10uF</text>
<text x="149.4" y="97.4">C68</text>
<text x="149.4" y="101">100nF 100nF</text>
<text x="154.7" y="97.4">C69</text>
<text x="158.3" y="99.2">90R@100MHz</text>
<text x="193.8" y="100.1">C66</text>
<text x="199.2" y="100.1">100nF</text>
<text x="204.9" y="96.4">ETH_TD2_N</text>
<text x="204.9" y="98.2">ETH_TD2_P</text>
<text x="204.9" y="101.8">ETH_TD1_N</text>
<text x="216.6" y="96.5">5</text>
<text x="216.6" y="98.3">6</text>
<text x="216.6" y="100.1">7</text>
<text x="216.6" y="101.9">8</text>
<text x="234.2" y="101.9">17</text>
<text x="234.2" y="100.1">18</text>
<text x="234.2" y="98.3">19</text>
<text x="234.2" y="96.5">20</text>
<text x="242.2" y="96.4">MX2_N</text>
<text x="242.2" y="98.2">MX2_P</text>
<text x="242.2" y="101.8">MX1_N</text>
<text x="247.2" y="100.1">R48</text>
<text x="254.3" y="100.1">75R</text>
<text x="107.1" y="104.7">20</text>
<text x="107.2" y="102.7">19</text>
<text x="134.6" y="102.7">30</text>
<text x="140.5" y="104.5">L15 2.2uH</text>
<text x="158.3" y="104.5">C71</text>
<text x="163.6" y="104.5">C72</text>
<text x="168.9" y="104.5">C73</text>
<text x="193.8" y="105.4">C70</text>
<text x="199.2" y="105.4">100nF</text>
<text x="204.9" y="103.5">ETH_TD1_P</text>
<text x="204.9" y="107.1">ETH_TD0_N</text>
<text x="215.7" y="105.4">10</text>
<text x="215.7" y="107.2">11</text>
<text x="216.6" y="103.6">9</text>
<text x="234.2" y="107.2">14</text>
<text x="234.2" y="105.4">15</text>
<text x="234.2" y="103.6">16</text>
<text x="242.2" y="103.5">MX1_P</text>
<text x="242.2" y="107.1">MX0_N</text>
<text x="247.2" y="105.4">R49</text>
<text x="254.3" y="105.4">75R</text>
<text x="68.9" y="110.6">3V3_DVDD_GMII</text>
<text x="87.2" y="109.9">R50</text>
<text x="87.2" y="111.7">R51</text>
<text x="92.5" y="109.9">1.5K</text>
<text x="92.5" y="111.7">1.5K</text>
<text x="134.6" y="113.4">1</text>
<text x="134.6" y="108.1">41</text>
<text x="142.6" y="113.3">ETH_TD0_P</text>
<text x="158.3" y="108.1">10uF</text>
<text x="163.6" y="108.1">0.1uF</text>
<text x="168.9" y="108.1">0.1uF</text>
<text x="204.9" y="108.9">ETH_TD0_P</text>
<text x="215.7" y="109">12</text>
<text x="222.3" y="112.5">XMER_G2406S</text>
<text x="234.2" y="109">13</text>
<text x="242.2" y="108.9">MX0_P</text>
<text x="259.6" y="110.8">C74</text>
<text x="261.4" y="112.5">1nF 2KV</text>
<text x="70.6" y="119.5">3V3_DVDD_GMII</text>
<text x="87.2" y="117">R53</text>
<text x="87.2" y="115.2">R52</text>
<text x="87.2" y="118.8">R54</text>
<text x="92.5" y="117">22R</text>
<text x="92.5" y="115.2">22R</text>
<text x="92.5" y="118.8">4.7K</text>
<text x="107.2" y="115.2">14</text>
<text x="107.2" y="117">13</text>
<text x="107.2" y="118.7">31</text>
<text x="134.6" y="115.2">2</text>
<text x="134.6" y="118.7">4</text>
<text x="142.6" y="115.1">ETH_TD0_N</text>
<text x="142.6" y="118.7">ETH_TD1_P</text>
<text x="64" y="125.9">C75</text>
<text x="69.4" y="125.9">12pF</text>
<text x="90.7" y="122.3">R55</text>
<text x="96.1" y="122.3">0R</text>
<text x="134.6" y="120.5">5</text>
<text x="134.6" y="125.9">7</text>
<text x="134.6" y="124.1">6</text>
<text x="142.6" y="120.4">ETH_TD1_N</text>
<text x="142.6" y="124">ETH_TD2_P</text>
<text x="142.6" y="125.8">ETH_TD2_N</text>
<text x="63.7" y="131.2">4</text>
<text x="65.8" y="129.4">Y2</text>
<text x="72.4" y="131.2">3</text>
<text x="107.2" y="127.6">35</text>
<text x="134.6" y="131.2">10</text>
<text x="134.6" y="129.4">9</text>
<text x="142.6" y="129.3">ETH_TD3_P</text>
<text x="142.6" y="131.1">ETH_TD3_N</text>
<text x="155.4" y="129.1">3V3_DVDD_GMII</text>
<text x="204.9" y="130.2">MX0_P</text>
<text x="204.9" y="132">MX0_N</text>
<text x="214.8" y="130.3">1</text>
<text x="219.6" y="127.7">J5</text>
<text x="63.7" y="133">1</text>
<text x="65.8" y="136.5">25MHz</text>
<text x="72.4" y="133">2</text>
<text x="107.2" y="133">36</text>
<text x="107.2" y="134.7">37</text>
<text x="134.6" y="134.7">32</text>
<text x="134.6" y="136.5">33</text>
<text x="139.1" y="136.4">LED1_ACT</text>
<text x="149.4" y="136.5">R57</text>
<text x="149.4" y="134.8">R56</text>
<text x="154.7" y="136.5">10K</text>
<text x="154.7" y="134.8">10K</text>
<text x="204.9" y="133.8">MX1_P</text>
<text x="204.9" y="135.6">MX2_P</text>
<text x="204.9" y="137.3">MX2_N</text>
<text x="214.8" y="132.1">2</text>
<text x="214.8" y="133.9">3</text>
<text x="214.8" y="135.6">4</text>
<text x="214.8" y="137.4">5</text>
<text x="64" y="140.1">C76</text>
<text x="69.4" y="140.1">12pF</text>
<text x="107.2" y="141.9">12</text>
<text x="134.6" y="141.9">34</text>
<text x="139.1" y="141.8">LED1_1000</text>
<text x="149.4" y="141.9">R59</text>
<text x="154.7" y="141.9">10K</text>
<text x="204.9" y="139.1">MX1_N</text>
<text x="204.9" y="140.9">MX3_P</text>
<text x="204.9" y="142.7">MX3_N</text>
<text x="214.8" y="139.2">6</text>
<text x="214.8" y="141">7</text>
<text x="214.8" y="142.7">8</text>
<text x="245.4" y="143.7">C77</text>
<text x="110.3" y="147.6">U9</text>
<text x="116.3" y="148.3">YT8531C</text>
<text x="185.3" y="144.4">LED1_ACT</text>
<text x="185.3" y="149.8">LED1_1000</text>
<text x="195.6" y="144.5">R60</text>
<text x="195.6" y="149.9">R62</text>
<text x="201" y="144.5">510R</text>
<text x="201" y="149.9">510R</text>
<text x="213.9" y="148.1">10</text>
<text x="213.9" y="149.9">11</text>
<text x="214.8" y="144.5">9</text>
<text x="238.3" y="149">1nF 2KV</text>
<text x="245.4" y="149.9">C78</text>
<text x="95.2" y="153.4">4.7K</text>
<text x="96.1" y="150.8">R61</text>
<text x="213.9" y="153.4">12</text>
<text x="213.9" y="155.2">13</text>
<text x="238.3" y="155.2">1nF 2KV</text>
<text x="84.3" y="157.5">3V3_DVDD_GMII</text>
<text x="213.9" y="157">14</text>
<text x="216.1" y="165">CONN8_406549</text>
<text x="228.2" y="195.1">Title</text>
<text x="235.3" y="196.8">ebf_pg2l100h676_baseboard</text>
<text x="228.2" y="200.4">Size</text>
<text x="229.9" y="202.2">A3</text>
<text x="235.3" y="200.4">Document Number</text>
<text x="235.3" y="202.2">HaoShuai</text>
<text x="286.8" y="200.4">Rev</text>
<text x="288.6" y="202.2">1.0</text>
<text x="228.2" y="205.7">Date:</text>
<text x="237.4" y="205.7">Friday, September 25, 2026</text>
<text x="263.7" y="205.7">Sheet</text>
<text x="272.6" y="205.7">6</text>
<text x="277.9" y="205.7">of</text>
<text x="283.3" y="205.7">9</text>
</g>
<g font-size="1.6" fill="#f00">
<text x="32.8" y="77">[2] L5_17_P</text>
<text x="32.8" y="75.2">[2] L5_16_N</text>
<text x="32.4" y="80.5">[2] L5_22_P</text>
<text x="32.8" y="78.8">[2] L5_17_N</text>
<text x="32.4" y="85.9">[2] L5_13_P</text>
<text x="32.8" y="87.7">[2] L5_16_P</text>
<text x="72.8" y="94.9">[2] L5_18_N</text>
<text x="72.8" y="93.2">[2] L5_18_P</text>
<text x="72.8" y="98.5">[2] L5_02_P</text>
<text x="72.8" y="96.7">[2] L5_02_N</text>
<text x="74.5" y="105.4">[2] L5_23_N</text>
<text x="74.5" y="103.7">[2] L5_23_P</text>
<text x="63.9" y="116.1">[2] L5_07_P</text>
<text x="63.9" y="117.9">[2] L5_07_N</text>
<text x="64.4" y="123.2">[2] L5_13_N</text>
<text x="55.7" y="153.4">[2]L5_22_N</text>
</g>
<g font-size="1.6" fill="#00f">
<text x="43.6" y="74.2">P24</text>
<text x="43.6" y="77.8">R21</text>
<text x="44.5" y="76">R20</text>
<text x="43.6" y="79.5">T22</text>
<text x="43.6" y="84.9">P20</text>
<text x="43.6" y="86.7">P23</text>
<text x="86.3" y="95.5">P16RGMII1_TXD2</text>
<text x="86.3" y="93.8">P25RGMII1_TXD1</text>
<text x="86.3" y="92">R25RGMII1_TXD0</text>
<text x="86.3" y="97.3">P15RGMII1_TXD3</text>
<text x="85.4" y="104.4">R23 RGMII1_TXC</text>
<text x="85.4" y="102.7">T23 RGMII1_TXCTL</text>
<text x="74.7" y="115.1">M20PHY_MDIO</text>
<text x="74.7" y="116.9">L20PHY_MDC</text>
<text x="76.5" y="122.2">P21RGMII1_INTB</text>
<text x="70.3" y="152.4">R22 PHY_RST_N</text>
</g>
<g font-size="1.6" fill="#00c">
<text x="111.2" y="75.4">RXD0</text>
<text x="111.2" y="77.2">RXD1</text>
<text x="124.6" y="75.4">DVDD_RG</text>
<text x="111.2" y="79">RXD2</text>
<text x="111.2" y="80.7">RXD3</text>
<text x="128.2" y="79">RSET</text>
<text x="111.2" y="86.1">RXD_CLK</text>
<text x="111.2" y="87.8">RXD_DV</text>
<text x="126.1" y="89.6">DVDD33</text>
<text x="126.2" y="86.1">AVDD33</text>
<text x="127.3" y="84.3">VDD33</text>
<text x="111.2" y="93.2">TXD0</text>
<text x="111.2" y="95">TXD1</text>
<text x="126.1" y="93.2">DVDD10</text>
<text x="111.2" y="96.7">TXD2</text>
<text x="111.2" y="98.5">TXD3</text>
<text x="126.2" y="96.7">AVDD10</text>
<text x="126.2" y="98.5">AVDD10</text>
<text x="126.2" y="100.3">AVDD10</text>
<text x="111.2" y="103.8">TXD_EN</text>
<text x="111.2" y="105.6">GTX_CLK</text>
<text x="124.7" y="103.8">REG_OUT</text>
<text x="127.6" y="109.2">E-PAD</text>
<text x="111.2" y="116.3">MDIO</text>
<text x="111.2" y="118.1">MDC</text>
<text x="111.2" y="119.8">INT</text>
<text x="128.4" y="116.3">TXN0</text>
<text x="128.5" y="119.8">TXP1</text>
<text x="128.5" y="114.5">TXP0</text>
<text x="128.4" y="121.6">TXN1</text>
<text x="128.5" y="125.2">TXP2</text>
<text x="111.2" y="128.7">CLK_OUT</text>
<text x="128.4" y="127">TXN2</text>
<text x="128.5" y="130.5">TXP3</text>
<text x="111.2" y="134.1">XTL_OUT</text>
<text x="111.2" y="135.8">XTL_IN</text>
<text x="123.1" y="135.8">LED_10_100</text>
<text x="125.2" y="137.6">LED_ACT</text>
<text x="128.4" y="132.3">TXN3</text>
<text x="111.2" y="143">RESET_N</text>
<text x="124.9" y="143">LED_1000</text>
</g>
<g font-size="1.3">
<text x="30.8" y="1.3">5</text>
<text x="88.9" y="1.3">4</text>
<text x="147" y="1.3">3</text>
<text x="205" y="1.3">2</text>
<text x="263.1" y="1.3">1</text>
<text x=".5" y="28.4">D</text>
<text x="292.6" y="28.4">D</text>
<text x=".5" y="79.5">C</text>
<text x="292.6" y="79.5">C</text>
<text x=".5" y="130.6">B</text>
<text x="292.6" y="130.6">B</text>
<text x=".5" y="181.7">A</text>
<text x="292.6" y="181.7">A</text>
<text x="30.8" y="207.4">5</text>
<text x="88.9" y="207.4">4</text>
<text x="147" y="207.4">3</text>
<text x="205" y="207.4">2</text>
<text x="263.1" y="207.4">1</text>
</g>
<g font-size=".9" fill="#cc8006">
<text x="66" y="131.1">GND2</text>
<text x="68.9" y="134.5">GND1</text>
</g>
</svg>
